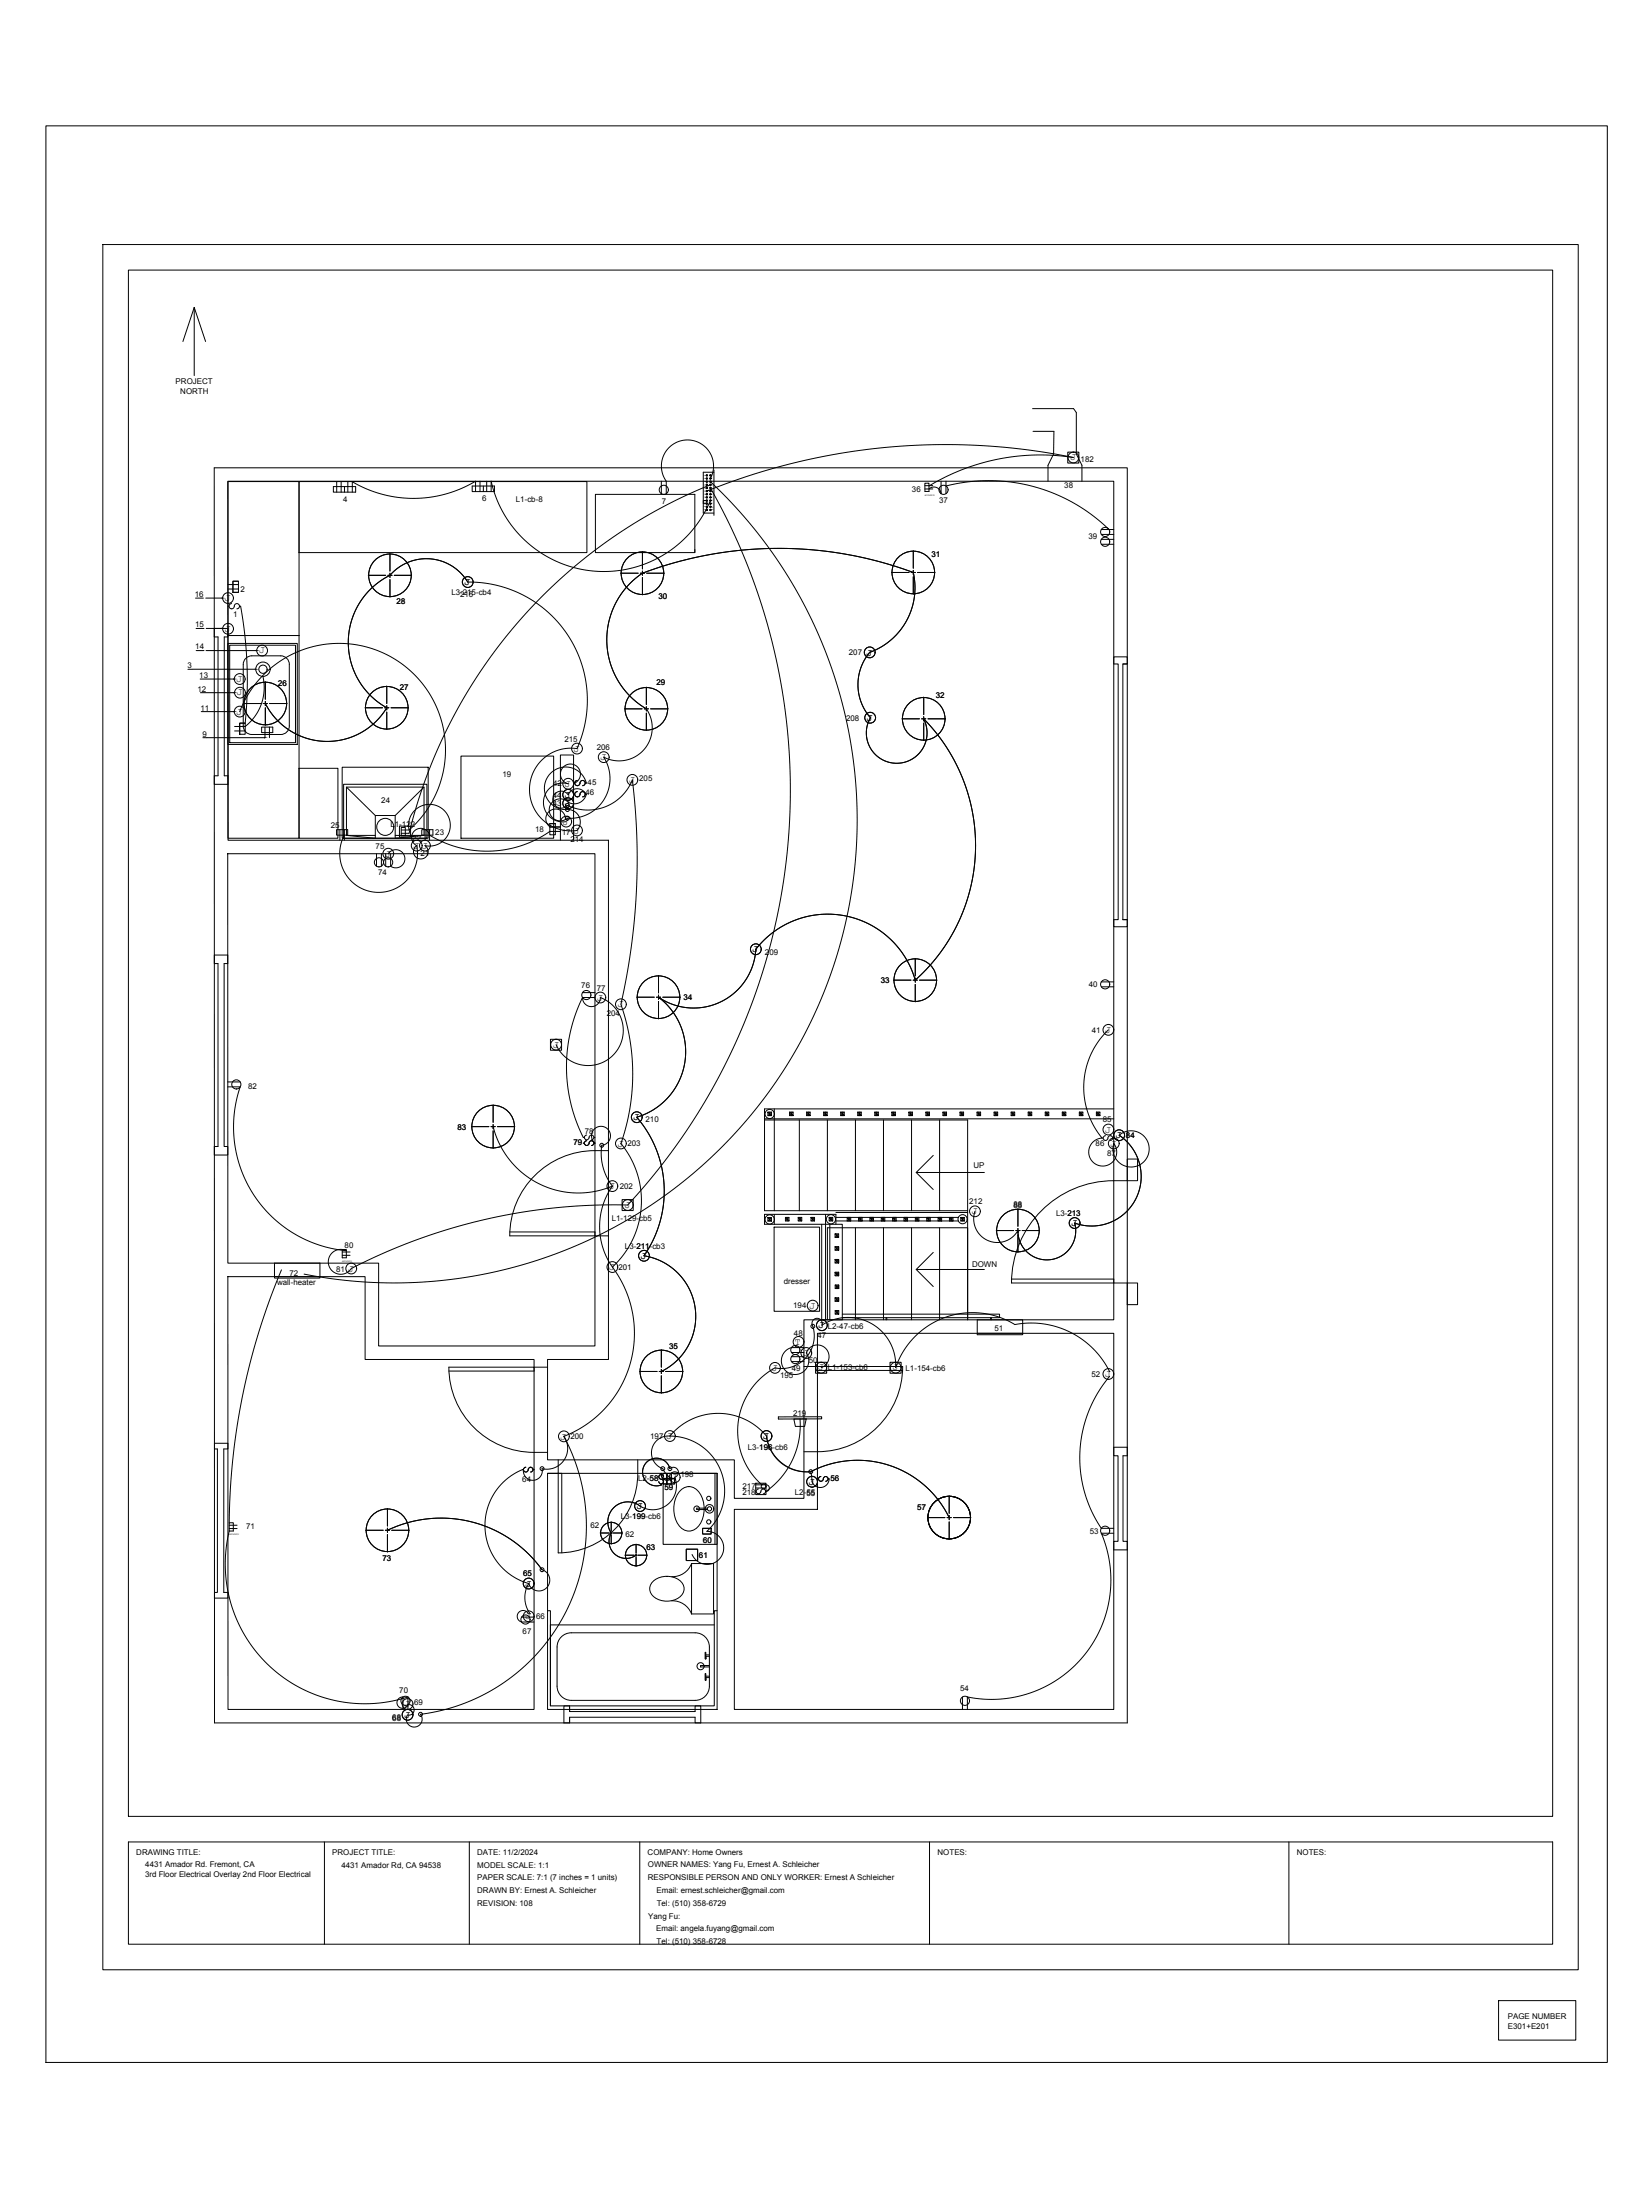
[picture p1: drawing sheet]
<svg xmlns="http://www.w3.org/2000/svg" width="914mm" height="1219mm" viewBox="0 0 914 1219" stroke-linecap="round" stroke-linejoin="round" font-family="sans-serif">
<!-- layer: E201-Electrical-2nd-floor -->
<g fill="none" stroke="#000" stroke-width=".55">
<path d="M592 251h6v6h-6zM185 270h12v3h-12zM187 267v6M189 267v6M191 270v3M193 267v6M262 269h12v3h-12zM264 272v-5a67 67 0 0 1-69 0v6M266 267v5M268 269v3M270 267v5M272 272v-5a64 64 0 0 0 57 49 64 64 0 0 0 65-39"/>
<path d="M367 267v7M390 277h2v2h-2zM391 263h1M391 265h1M391 267h1M391 269h1M391 270h1M391 272h1M391 274h1M391 276h1M391 277h1M391 279h1"/>
<path d="M392 263v1M392 265v1M392 267h.1M392 268v1M392 270v1M392 272v1M392 273v1M392 275v1M392 277v1M392 279v1M393 263h1M393 265h1"/>
<path d="M393 267h1M393 269h1M393 270h1M393 272h1M393 274h1M393 276h1M393 277h1M393 279h1M394 270a338 338 0 0 1-46 398 313 313 0 0 0-154 35 7 7 0 0 1-9 2 7 7 0 0 1-2-9 7 7 0 0 1 9-3 69 69 0 0 1-59-91h-7M394 265a14 14 0 0 0-14-21 14 14 0 0 0-11 23v7M394 269a280 280 0 0 0-167 193h-5M394 267a257 257 0 0 1 53 304 257 257 0 0 1-278 135"/>
<path d="M394 263v1M394 265v1M394 267h.1M394 268v1M394 270v1M394 272v1M394 273v1M394 275v1M394 277v1M394 279v1M396 262h-6v22h6M396 260v26"/>
<path d="M513 268h2v4h-2zM515 269a119 119 0 0 1 80-15 353 353 0 0 0-203 18M517 269h-4M517 271h-4M522 267v7a4 4 0 0 0-3-4 4 4 0 0 0-4 1M524 269a96 96 0 0 1 91 24M524 267v7M391 281h1M391 283h1M392 280v1M392 282v1M393 281h1"/>
<path d="M393 283h1M394 280v1M394 282v1M610 299h7M610 293h7M610 296h7M204 319h10M215 319h2M216 307v9M216 318v2M218 319h10M344 318h10"/>
<path d="M355 318h2M356 306v9M356 316v3M358 318h10M494 317h10M505 317h2M506 305v10M506 316v2M506 320v9M508 317h10M610 302h7M108 331h5"/>
<path d="M114 331h9M126 324h6M126 326h6M126 336h1M128 335a1.5 1.5 0 0 0-1 1 1.5 1.5 0 0 0 2 1 1.5 1.5 0 0 0 1-2 1.4 1.4 0 0 1 2 0 1.4 1.4 0 0 1-1 2M129 322h3v6h-3zM129 328h3M132 322h-3v6M133 336a232 232 0 0 1 3 65h-3v6M216 321v10M259 323a27 27 0 0 0-43-4 41 41 0 0 0-2 73 39 39 0 0 1-67-2M356 320v10"/>
<path d="M109 348h4M114 348h9M104 371h2M107 371h34M109 361h4M111 376h19M114 361h28M146 375a27 27 0 0 1-10 28h-6M147 378v10M111 384h19M112 394h18M133 394a59 59 0 0 1 89-27 59 59 0 0 1 5 93"/>
<path d="M135 390h10M146 390h2M147 389v2M147 392v10M149 390h10M202 392h10M213 392h3M214 380v10M214 391v2M214 395v9M217 392h9M346 393h10"/>
<path d="M357 393h2M358 393a44 44 0 0 1-2-75 215 215 0 0 1 150-1 38 38 0 0 1-24 45 28 28 0 0 0 0 36 17 17 0 0 0 15 25 17 17 0 0 0 15-25M358 381v9M358 392v2M358 395v10M361 393h9M500 398h10M511 398h2M512 398a100 100 0 0 1-5 145 50 50 0 0 0-39-35 50 50 0 0 0-49 18 35 35 0 0 1-54 27 38 38 0 0 1 14 37 38 38 0 0 1-26 29 63 63 0 0 1 4 77 34 34 0 0 1 28 28 34 34 0 0 1-18 36M512 386v10M512 397v3M514 398h10"/>
<path d="M130 405h6M133 401h3v6h-3zM145 403h6v3h-6zM147 409h-35M147 403v6M149 403v6M512 401v9M318 434a5 5 0 0 0 2-8 5 5 0 0 0-8-1 5 5 0 0 0 2 9h1a11 11 0 0 0-14 10 11 11 0 0 0 13 11M320 433a1.5 1.5 0 0 0-1 1 1.5 1.5 0 0 0 1 1 1.5 1.5 0 0 0 1-2 1.5 1.5 0 0 1 3 0 1.4 1.4 0 0 1-1 2M320 439a1.5 1.5 0 0 0-1 1 1.5 1.5 0 0 0 1 2 1.5 1.5 0 0 0 1-2 1.6 1.6 0 0 1 3-1 1.6 1.6 0 0 1-1 3M324 434h1M187 460h6v3h-6z"/>
<path d="M188 460v6M191 460v6M221 458h7v6h-7zM222 459h3v4h-3zM222 460h5M227 460a12 12 0 0 1 10-14 12 12 0 0 1 13 12 12 12 0 0 1-15 11 4 4 0 0 1 1 6 4 4 0 0 1-6 0 4 4 0 0 1 1-6M234 460h6v3h-6zM236 460v6M238 460v6M305 456h3v7h-3zM305 458h6M313 454a5 5 0 0 0-8-5 5 5 0 0 0 0 9"/>
<path d="M318 440h1M324 440h1M191 463a22 22 0 0 0 16 31 22 22 0 0 0 24-25M209 473v7M211 473v7M214 473v7M215 473a5 5 0 0 1 7-1 5 5 0 0 1 1 7 5 5 0 0 1-7 1v-7M311 461a12 12 0 0 0-10 2 60 60 0 0 1-63-1 5 5 0 0 0-8-2 5 5 0 0 0 1 9M507 531v10M323 550h7M323 553a5 5 0 0 0 5 5 5 5 0 0 0 5-5 19 19 0 0 1 7 31 19 19 0 0 1-32-5M323 553a87 87 0 0 0 0 77h1"/>
<path d="M323 553h7M353 553h10M364 553h2M365 541v9M365 551v3M365 555v10M367 553h10M495 543h10M506 543h2M507 542v2M507 546v9M510 543h9"/>
<path d="M617 547h-7M617 544h-7M305 576h6v6h-6zM614 571a44 44 0 0 0-3 60 8 8 0 0 0-7 9 8 8 0 0 0 11 5 8 8 0 0 0 2-11 10 10 0 0 0 10 13 10 10 0 0 0 9-14 10 10 0 0 0-16-4 27 27 0 0 1 9 35 27 27 0 0 1-33 14 16 16 0 0 1-14 20 16 16 0 0 1-18-16M126 600h7M273 612v10M261 624h10M272 624h2M273 623v3M273 627v9M276 624h9M323 633h1"/>
<path d="M325 629a1.4 1.4 0 0 0-1 2 1.4 1.4 0 0 0 2 1 1.4 1.4 0 0 0 1-2 1.3 1.3 0 0 1 2 0 1.3 1.3 0 0 1-1 2M325 632a1.4 1.4 0 0 0-1 2 1.4 1.4 0 0 0 2 1 1.4 1.4 0 0 0 1-2 1.3 1.3 0 0 1 2 0 1.3 1.3 0 0 1-1 2M329 630h1M329 633h1M611 631h.1M613 629a1.4 1.4 0 0 0-2 2 1.4 1.4 0 0 0 2 1 1.4 1.4 0 0 0 1-2 1.3 1.3 0 0 1 2 0 1.3 1.3 0 0 1-1 2M617 631h.1M345 665h6v6h-6zM564 670v10M190 692h2v5h-2zM190 694h4M190 696h4"/>
<path d="M552 682h10M563 682h2M564 681v2M564 684v10M566 682h10M152 700h25v8h-25zM152 707h25M156 704a369 369 0 0 0-29 140M455 734a26 26 0 0 1 28 0 26 26 0 0 1 13 24 45 45 0 0 1 66-24 48 48 0 0 1 53 26M542 731h25v9h-25zM542 739h25M367 748v10"/>
<path d="M367 759v2M439 752h7M439 750h7M439 755h7M446 747h-7a8 8 0 0 0-5 10 8 8 0 0 0 10 4 8 8 0 0 0 3-11 6 6 0 0 1 11-3 6 6 0 0 1-3 11M452 755h6v6h-6zM493 755h6v6h-6zM355 760h9M365 760h3M367 762v10M369 760h10M615 763a70 70 0 0 0-5 84h7"/>
<path d="M425 796a22 22 0 0 0 24 20 56 56 0 0 1 77 25M290 814a33 33 0 0 0-21 33 33 33 0 0 0 24 31 15 15 0 0 0 1 16M291 813a1.4 1.4 0 0 0-1 2 1.4 1.4 0 0 0 2 1 1.4 1.4 0 0 0 1-2 1.3 1.3 0 0 1 2 0 1.3 1.3 0 0 1-1 2M295 814h1M366 817a3 3 0 0 0 2 3 3 3 0 0 0 4-1M368 819h6v3h-6zM368 818a1.4 1.4 0 0 0-2-1 1.4 1.4 0 0 0-1 2 1.4 1.4 0 0 0 2 1 1.3 1.3 0 0 1 0 2 1.3 1.3 0 0 1-2-1M370 817v5M371 814a8 8 0 0 0-9-6 8 8 0 0 0-6 10 8 8 0 0 0 10 5v-1M372 817v5M453 820h1M455 818a1.4 1.4 0 0 0-1 2 1.4 1.4 0 0 0 1 1 1.4 1.4 0 0 0 1-2 1.5 1.5 0 0 1 3 0 1.3 1.3 0 0 1-1 2"/>
<path d="M459 820a5 5 0 0 1-4 4 5 5 0 0 1-5-3M215 836v10M355 835a11 11 0 0 0-15 0 11 11 0 0 0-1 15 9 9 0 0 0 2 11 9 9 0 0 0 11 1M526 829v10M526 840v2M127 848a77 77 0 0 0 99 92v7M127 844h2v4h-2zM127 847h4M127 845h4M203 848h9M214 848h2M215 848a69 69 0 0 1 85 22"/>
<path d="M215 847v2M215 850v10M217 848h10M333 850h5M338 850h1M339 843v5M339 849v1M339 851v5M340 850h5M352 856v5M380 859h7v6h-7zM389 847h5v3h-5z"/>
<path d="M514 841h10M525 841h2M526 843v10M528 841h10M617 850h-7a66 66 0 0 1-74 90v7M346 862h5M352 862h1M352 861v1M352 863v5M354 862h5M289 896h7M293 894a3 3 0 0 0-6 0 3 3 0 0 0 2 5h7"/>
<path d="M223 947v-7a3 3 0 0 0-3 3 3 3 0 0 0 3 4 3 3 0 0 0 3-2 2.9 2.9 0 0 1 3 3 2.9 2.9 0 0 1-3 2M533 940v7"/>
<circle cx="595" cy="254" r="3"/>
<circle cx="368" cy="271" r="2.5"/>
<circle cx="392" cy="277" r=".4"/>
<circle cx="392" cy="279" r=".4"/>
<circle cx="392" cy="263" r=".4"/>
<circle cx="392" cy="265" r=".4"/>
<circle cx="392" cy="269" r=".4"/>
<circle cx="392" cy="270" r=".4"/>
<circle cx="392" cy="274" r=".4"/>
<circle cx="392" cy="276" r=".4"/>
<circle cx="392" cy="267" r=".4"/>
<circle cx="392" cy="272" r=".4"/>
<circle cx="394" cy="263" r=".4"/>
<circle cx="394" cy="267" r=".4"/>
<circle cx="394" cy="269" r=".4"/>
<circle cx="394" cy="274" r=".4"/>
<circle cx="394" cy="277" r=".4"/>
<circle cx="394" cy="276" r=".4"/>
<circle cx="394" cy="279" r=".4"/>
<circle cx="394" cy="265" r=".4"/>
<circle cx="394" cy="270" r=".4"/>
<circle cx="394" cy="272" r=".4"/>
<circle cx="523" cy="271" r="2.5"/>
<circle cx="392" cy="283" r=".4"/>
<circle cx="392" cy="281" r=".4"/>
<circle cx="394" cy="281" r=".4"/>
<circle cx="394" cy="283" r=".4"/>
<circle cx="612" cy="295" r="2.5"/>
<circle cx="216" cy="319" r="12"/>
<circle cx="356" cy="318" r="12"/>
<circle cx="506" cy="317" r="12"/>
<circle cx="612" cy="300" r="2.5"/>
<circle cx="126" cy="331" r="3"/>
<circle cx="259" cy="323" r="3"/>
<circle cx="126" cy="348" r="3"/>
<circle cx="133" cy="376" r="3"/>
<circle cx="145" cy="361" r="3"/>
<circle cx="146" cy="371" r="4"/>
<circle cx="482" cy="362" r="3"/>
<circle cx="133" cy="394" r="3"/>
<circle cx="133" cy="384" r="3"/>
<circle cx="147" cy="390" r="12"/>
<circle cx="214" cy="392" r="12"/>
<circle cx="358" cy="393" r="12"/>
<circle cx="482" cy="398" r="3"/>
<circle cx="512" cy="398" r="12"/>
<circle cx="315" cy="434" r="3"/>
<circle cx="314" cy="455" r="3"/>
<circle cx="315" cy="445" r="3"/>
<circle cx="315" cy="440" r="3"/>
<circle cx="210" cy="478" r="2.5"/>
<circle cx="215" cy="478" r="2.5"/>
<circle cx="215" cy="473" r="3"/>
<circle cx="231" cy="469" r="3"/>
<circle cx="235" cy="469" r="3"/>
<circle cx="419" cy="526" r="3"/>
<circle cx="325" cy="551" r="2.5"/>
<circle cx="333" cy="553" r="3"/>
<circle cx="365" cy="553" r="12"/>
<circle cx="507" cy="543" r="12"/>
<circle cx="612" cy="546" r="2.5"/>
<circle cx="308" cy="579" r="3"/>
<circle cx="614" cy="571" r="3"/>
<circle cx="131" cy="601" r="2.5"/>
<circle cx="353" cy="619" r="3"/>
<circle cx="273" cy="624" r="12"/>
<circle cx="614" cy="626" r="3"/>
<circle cx="617" cy="634" r="3"/>
<circle cx="620" cy="629" r="3"/>
<circle cx="348" cy="668" r="3"/>
<circle cx="596" cy="678" r="3"/>
<circle cx="357" cy="696" r="3"/>
<circle cx="564" cy="682" r="12"/>
<circle cx="195" cy="703" r="3"/>
<circle cx="455" cy="734" r="3"/>
<circle cx="441" cy="753" r="2.5"/>
<circle cx="441" cy="748" r="2.5"/>
<circle cx="443" cy="744" r="3"/>
<circle cx="447" cy="750" r="3"/>
<circle cx="455" cy="758" r="3"/>
<circle cx="496" cy="758" r="3"/>
<circle cx="367" cy="760" r="12"/>
<circle cx="614" cy="761" r="3"/>
<circle cx="425" cy="796" r="3"/>
<circle cx="355" cy="835" r="3"/>
<circle cx="450" cy="821" r="3"/>
<circle cx="215" cy="848" r="12"/>
<circle cx="339" cy="850" r="6"/>
<circle cx="526" cy="841" r="12"/>
<circle cx="612" cy="848" r="2.5"/>
<circle cx="293" cy="878" r="3"/>
<circle cx="353" cy="862" r="6"/>
<circle cx="291" cy="898" r="2.5"/>
<circle cx="293" cy="896" r="3"/>
<circle cx="225" cy="943" r="2.5"/>
<circle cx="226" cy="944" r="3"/>
<circle cx="226" cy="950" r="3"/>
<circle cx="535" cy="943" r="2.5"/>
</g>
<!-- layer: E301-Electrical-attic -->
<g fill="none" stroke="#000" stroke-width=".55">
<path d="M204 319h10M215 319h2M216 307v9M216 318v2M218 319h10M344 318h10M355 318h2M356 306v9M356 316v3M358 318h10M494 317h10M505 317h2"/>
<path d="M506 305v10M506 316v2M506 320v9M508 317h10M216 321v10M356 320v10M147 378v10M135 390h10M146 390h2M147 390a39 39 0 0 0 67 2 42 42 0 0 1 3-74 27 27 0 0 1 42 5 65 65 0 0 1 61 92 23 23 0 0 0-27 23 23 23 0 0 0 27 22 7 7 0 0 0 0-9 7 7 0 0 0-8-2 12 12 0 0 1-7-20 12 12 0 0 1 20 5h-1M147 389v2M147 392v10"/>
<path d="M149 390h10M202 392h10M213 392h3M214 380v10M214 391v2M214 395v9M217 392h9M346 393h10M357 393h2M358 381v9M358 392v2M358 395v10"/>
<path d="M361 393h9M500 398h10M511 398h2M512 386v10M512 397v3M514 398h10M512 401v9M318 434h1M320 439a1.5 1.5 0 0 0-1 1 1.5 1.5 0 0 0 1 2 1.5 1.5 0 0 0 1-2 1.6 1.6 0 0 1 3-1 1.6 1.6 0 0 1-1 3M320 433a1.5 1.5 0 0 0-1 1 1.5 1.5 0 0 0 1 1 1.5 1.5 0 0 0 1-2 1.5 1.5 0 0 1 3 0 1.4 1.4 0 0 1-1 2M318 440h1M324 440h1v1a7 7 0 0 1-12 2 6 6 0 0 0-9 7 6 6 0 0 0 10 3 22 22 0 0 0 21-10 22 22 0 0 0 0-23 18 18 0 0 0 22-5 18 18 0 0 0 1-22 44 44 0 0 1-2-75 215 215 0 0 1 150-1 38 38 0 0 1-24 45 28 28 0 0 0 0 36 17 17 0 0 0 15 25 17 17 0 0 0 15-25 100 100 0 0 1-5 145 50 50 0 0 0-39-35 50 50 0 0 0-49 18 35 35 0 0 1-54 27 38 38 0 0 1 14 37 38 38 0 0 1-26 29 63 63 0 0 1 4 77 34 34 0 0 1 28 28 34 34 0 0 1-18 36"/>
<path d="M325 440a5 5 0 0 0-5-3 5 5 0 0 0-5 3 5 5 0 0 0-7-1 5 5 0 0 0 0 7 5 5 0 0 0 6 0 26 26 0 0 0 36-14 362 362 0 0 1-6 125 117 117 0 0 1 0 77M507 531v10M353 553h10M364 553h2M365 541v9M365 551v3M365 555v10M367 553h10M495 543h10M506 543h2M507 542v2M507 546v9"/>
<path d="M510 543h9M273 612v10M261 624h10M272 624h2M273 624a49 49 0 0 0 66 33M273 623v3M273 627v9M276 624h9M323 633h1M325 632a1.4 1.4 0 0 0-1 2 1.4 1.4 0 0 0 2 1 1.4 1.4 0 0 0 1-2 1.3 1.3 0 0 1 2 0 1.3 1.3 0 0 1-1 2M329 633h1a5 5 0 0 1 0-8 5 5 0 0 1 8 3 5 5 0 0 1-5 7 30 30 0 0 0 6 22M344 634a50 50 0 0 1-5 68"/>
<path d="M620 629a27 27 0 0 1 9 35 27 27 0 0 1-33 14 16 16 0 0 1-14 20 16 16 0 0 1-18-16 13 13 0 0 1-17 5 13 13 0 0 1-7-16M339 657a40 40 0 0 0 3 49 61 61 0 0 1-30 90M564 670v10M552 682h10M563 682h2M564 681v2M564 684v10M566 682h10M455 734a3 3 0 0 0-3-3 3 3 0 0 0-1 5 18 18 0 0 1-22 22 40 40 0 0 0-7 65M367 748v10M367 759v2M355 760h9"/>
<path d="M365 760h3M367 762v10M369 760h10M312 796a105 105 0 0 1-79 154 4 4 0 0 1-3 7 4 4 0 0 1-4-7M312 796a12 12 0 0 1 1 13 12 12 0 0 1-13 5 5 5 0 0 1-4 6 5 5 0 0 1-6-6h-1M371 796a30 30 0 0 1 29 19 30 30 0 0 1-8 34 9 9 0 0 1 8 14 9 9 0 0 1-16-2M371 796a35 35 0 0 1 54 0 23 23 0 0 0 24 20M371 796a9 9 0 0 0-10 7 9 9 0 0 0 6 11l2 3 3 2a3 3 0 0 1-4 1 3 3 0 0 1-2-3M431 785h24v1h-24zM440 786h7l-1 4h-5zM443 786a44 44 0 0 1-19 41 1.8 1.8 0 0 0 2-2 1.8 1.8 0 0 0-2-2h-5M291 813a1.4 1.4 0 0 0-1 2 1.4 1.4 0 0 0 2 1 1.4 1.4 0 0 0 1-2 1.3 1.3 0 0 1 2 0 1.3 1.3 0 0 1-1 2"/>
<path d="M295 814h1M368 819h6v3h-6zM368 818a1.4 1.4 0 0 0-2-1 1.4 1.4 0 0 0-1 2 1.4 1.4 0 0 0 2 1 1.3 1.3 0 0 1 0 2 1.3 1.3 0 0 1-2-1M370 817v5M371 814a8 8 0 0 0-9-6 8 8 0 0 0-6 10 8 8 0 0 0 10 5v-1M371 814a2.8 2.8 0 0 1 5 1 2.8 2.8 0 0 1-2 4 13 13 0 0 1-5 16 13 13 0 0 1-17-2 11 11 0 0 0-13 3 11 11 0 0 0 0 14 9 9 0 0 0 2 11 9 9 0 0 0 11 1M372 817v5M449 816a56 56 0 0 1 77 25M449 816l1 5M453 820h1M455 818a1.4 1.4 0 0 0-1 2 1.4 1.4 0 0 0 1 1 1.4 1.4 0 0 0 1-2 1.5 1.5 0 0 1 3 0 1.3 1.3 0 0 1-1 2M459 820h.1"/>
<path d="M215 836v10M419 822h6v6h-6zM419 827h.1M419 825h5M420 825a1.4 1.4 0 0 0-1 2 1.4 1.4 0 0 0 2 1 1.4 1.4 0 0 0 1-2 1.3 1.3 0 0 1 2 0 1.3 1.3 0 0 1-1 2M526 829v10M526 840v2M203 848h9M214 848h2M215 848a70 70 0 0 1 86 22 6 6 0 0 1 2 10 6 6 0 0 1-10-2M215 847v2M215 850v10"/>
<path d="M217 848h10M333 850h5M338 850h1M339 843v5M339 849v1M339 851v5M340 850h5M352 856v5M380 859h7v6h-7zM389 847h5v3h-5zM514 841h10M525 841h2"/>
<path d="M526 843v10M528 841h10M346 862h5M352 862h1M352 861v1M352 863v5M354 862h5"/>
<circle cx="216" cy="319" r="12"/>
<circle cx="356" cy="318" r="12"/>
<circle cx="506" cy="317" r="12"/>
<circle cx="259" cy="323" r="3"/>
<circle cx="482" cy="362" r="3"/>
<circle cx="147" cy="390" r="12"/>
<circle cx="214" cy="392" r="12"/>
<circle cx="358" cy="393" r="12"/>
<circle cx="482" cy="398" r="3"/>
<circle cx="512" cy="398" r="12"/>
<circle cx="320" cy="415" r="3"/>
<circle cx="335" cy="420" r="3"/>
<circle cx="350" cy="432" r="3"/>
<circle cx="314" cy="453" r="1.1"/>
<circle cx="314" cy="449" r="1.1"/>
<circle cx="314" cy="446" r="1.1"/>
<circle cx="315" cy="445" r="3"/>
<circle cx="315" cy="440" r="3"/>
<circle cx="320" cy="460" r="3"/>
<circle cx="419" cy="526" r="3"/>
<circle cx="344" cy="557" r="3"/>
<circle cx="365" cy="553" r="12"/>
<circle cx="507" cy="543" r="12"/>
<circle cx="353" cy="619" r="3"/>
<circle cx="273" cy="624" r="12"/>
<circle cx="333" cy="635" r="1.1"/>
<circle cx="344" cy="634" r="3"/>
<circle cx="620" cy="629" r="3"/>
<circle cx="339" cy="657" r="3"/>
<circle cx="540" cy="671" r="3"/>
<circle cx="596" cy="678" r="3"/>
<circle cx="357" cy="696" r="3"/>
<circle cx="564" cy="682" r="12"/>
<circle cx="339" cy="702" r="3"/>
<circle cx="450" cy="724" r="3"/>
<circle cx="450" cy="735" r="1.1"/>
<circle cx="455" cy="734" r="3"/>
<circle cx="429" cy="758" r="3"/>
<circle cx="367" cy="760" r="12"/>
<circle cx="312" cy="796" r="3"/>
<circle cx="371" cy="796" r="3"/>
<circle cx="425" cy="796" r="3"/>
<circle cx="300" cy="814" r="1.1"/>
<circle cx="367" cy="814" r="1.1"/>
<circle cx="371" cy="814" r="1.1"/>
<circle cx="374" cy="819" r="3"/>
<circle cx="449" cy="816" r="1.1"/>
<circle cx="355" cy="835" r="3"/>
<circle cx="423" cy="824" r="1.3"/>
<circle cx="450" cy="821" r="3"/>
<circle cx="215" cy="848" r="12"/>
<circle cx="339" cy="850" r="6"/>
<circle cx="526" cy="841" r="12"/>
<circle cx="293" cy="878" r="3"/>
<circle cx="300" cy="870" r="1.1"/>
<circle cx="353" cy="862" r="6"/>
<circle cx="226" cy="950" r="3"/>
<circle cx="233" cy="950" r="1.1"/>
</g>
<!-- layer: A201-Floorplan-2nd-floor -->
<g fill="none" stroke="#000" stroke-width=".55">
<path d="M572 226h23l1 3v23l4 6v9M572 239h12v13l-3 6v9M119 259h506v696h-506zM126 267h491v464h-171v99h-39v-21h-104v-56h34v-287h-211zM126 267h40v85h-40zM166 267h159v39h-159zM330 274h55v32h-55zM385 304v2M119 348h7v5h-2v77h2v5h-7M119 353h2v77h-2M126 357h39v56h-39zM126 352h40v113h-40z"/>
<path d="M127 358h37v54h-37zM136 365l4-2h16a5 5 0 0 1 4 5v34a5 5 0 0 1-4 5h-16a5 5 0 0 1-5-5v-34v-1zM622 368h3v-4h-8v4h3v142h-3v4h8v-4h-3M625 368h-3v142M255 419h52v46h-52zM166 426h21v39h-21zM190 425h47v40h-47zM190 435h47v30h-47zM192 436l16 16M235 436l-16 16h-11v13l-16-2M219 452v13l16-2M126 473h204v273h-120v-46h-84z"/>
<path d="M208 463h-16v-27h43v27h-16M311 466v-48h7v48M622 510h3M119 529h7v5h-2v101h2v5h-7M119 534h2v101h-2M426 616h2v2l-2-2v2h2M427 616v2M428 616l-2 2M429 615v56M438 616h2v2l-2-2v2h2M439 616v2M440 616l-2 2"/>
<path d="M447 616h2v2l-2-2v2h2M448 616v2M449 616l-2 2M456 616h2v2l-2-2v2h2M457 616v2M458 616l-2 2M466 616h2v2l-2-2v2h2M467 616v2M468 616l-2 2M475 616h2v2l-2-2v2h2M476 616v2M477 616l-2 2"/>
<path d="M485 616h2v2l-2-2v2h2M486 616v2M487 616l-2 2M494 616h2v2l-2-2v2h2M495 616v2M496 616l-2 2M504 616h2v2l-2-2v2h2M505 616v2M506 616l-2 2M513 616h2v2l-2-2v2h2M514 616v2M515 616l-2 2"/>
<path d="M523 616h2v2l-2-2v2h2M524 616v2M525 616l-2 2M532 616h2v2l-2-2v2h2M533 616v2M534 616l-2 2M541 616h2v2l-2-2v2h2M542 616v2M543 616l-2 2M551 616h2v2l-2-2v2h2M552 616v2M553 616l-2 2"/>
<path d="M560 616h2v2l-2-2v2h2M561 616v2M562 616l-2 2M570 616h2v2l-2-2v2h2M571 616v2M572 616l-2 2M579 616h2v2l-2-2v2h2M580 616v2M581 616l-2 2M589 616h2v2l-2-2v2h2M590 616v2M591 616l-2 2"/>
<path d="M598 616h2v2l-2-2v2h2M599 616v2M600 616l-2 2M608 616h2v2l-2-2v2h2M609 616v2M610 616l-2 2M617 615h-193v56h112M337 638a49 49 0 0 0-48 23 47 47 0 0 0-7 24h55M424 621h112v110v-51h-77v51M424 620h193M443 621v50M459 621v50"/>
<path d="M474 621v50M490 621v50M505 621v50M521 621v50M517 640l-9 10M546 650h-38l9 9M625 642h5v12h-5zM625 654a57 57 0 0 0-64 57h64M426 675h2v2l-2-2v2h2M427 675v2M428 675l-2 2M429 673v5"/>
<path d="M435 675h2v2l-2-2v2h2M436 675v2M437 675l-2 2M442 675h2v2l-2-2v2h2M443 675v2M444 675l-2 2M449 675h2v2l-2-2v2h2M450 675v2M451 675l-2 2M455 678v53h12v-53h-43v-5h39v5M458 673v58M460 675h1v2l-1-2v2h1"/>
<path d="M460 678v53M460 675v2M461 675l-1 2M463 672h73M463 677h68M463 675h68M469 675h2v2l-2-2v2h2M470 675v2M471 675l-2 2M476 675h2v2l-2-2v2h2M477 675v2M478 675l-2 2"/>
<path d="M482 675h2v2l-2-2v2h2M483 675v2M484 675l-2 2M488 675h2v2l-2-2v2h2M489 675v2M490 675l-2 2M495 675h2v2l-2-2v2h2M496 675v2M497 675l-2 2M501 675h2v2l-2-2v2h2M502 675v2M503 675l-2 2"/>
<path d="M507 675h2v2l-2-2v2h2M508 675v2M509 675l-2 2M514 675h2v2l-2-2v2h2M515 675v2M516 675l-2 2M520 675h2v2l-2-2v2h2M521 675v2M522 675l-2 2M526 675h2v2l-2-2v2h2M527 675v2M528 675l-2 2"/>
<path d="M532 675h2v2l-2-2v2h2M533 675v2M534 675l-2 2M283 683h47v2M429 680h25v47h-25zM463 698h2v2l-2-2v2h2v-2l-2 2M463 691h2v2l-2-2v2h2v-2l-2 2M463 684h2v2l-2-2v2h2M464 684v2M464 691v2M464 698v2M465 684l-2 2"/>
<path d="M474 680v51M490 680v51M505 680v51M517 694l-9 10M521 680v51M126 707h76v46h94v194h-170zM463 719h2v2l-2-2v2h2v-2l-2 2M463 705h2v2l-2-2v2h2v-2l-2 2M463 712h2v2l-2-2v2h2v-2l-2 2M464 705v2M464 719v2M464 712v2"/>
<path d="M546 704h-38l9 9M561 709h56v2M625 711h5v12h-5zM453 739h164v208h-210v-111h46zM463 726h2v2l-2-2v2h2M464 726v2M465 726l-2 2M467 728h87v2h-87M491 730v1M549 730v1M249 760h47v-2h-47a47 47 0 0 0 47 47h7M296 758h7"/>
<path d="M446 757h7M500 759h-47v-2h47a47 47 0 0 1-47 48h-7M119 800h7v3h-2v79h2v4h-7M119 803h1v79h-1M303 817h94v130h-94zM309 809v8h-6M353 809v8M353 816a44 44 0 0 1-44 45v-44h2v44M367 817h30v39h-30zM396 817v39M617 802h8v5h-3v47h3v5h-8v-5h3v-47h-3zM377 826a7 7 0 0 1 7-2 7 7 0 0 1 5 6 14 14 0 0 1-5 18 8 8 0 0 1-10-7 16 16 0 0 1 3-15z"/>
<path d="M392 836h-6v1h6M362 876a11 11 0 0 1 17 4 8 8 0 0 1-11 7 7 7 0 0 1-7-9zM383 866a11 11 0 0 1-11 8M383 866h12v28h-12M383 866v28M303 893h2v52h91v-52h1M372 887a11 11 0 0 1 11 7M311 907l3-2h3h68a8 8 0 0 1 8 8v21a8 8 0 0 1-8 8h-68a8 8 0 0 1-8-8v-22zM391 917h2M393 918h-2v1v-3v3M396 900h-91v45M391 929h2"/>
<path d="M393 930h-2v1v-4v4M393 923h-5v1h5M316 945v4h69v-4h3v10h-3v-3h-69v3M316 949v-4h-3v10h3v-3"/>
<circle cx="146" cy="371" r="2.3"/>
<circle cx="214" cy="458" r="5"/>
<circle cx="427" cy="617" r="2.6"/>
<circle cx="427" cy="676" r="2.6"/>
<circle cx="460" cy="676" r="2.6"/>
<circle cx="533" cy="676" r="2.5"/>
<circle cx="386" cy="836" r="1.6"/>
<circle cx="393" cy="830" r="1.2"/>
<circle cx="393" cy="836" r="2.4"/>
<circle cx="393" cy="836" r="1.2"/>
<circle cx="393" cy="843" r="1.2"/>
<circle cx="388" cy="923" r="2"/>
</g>
<!-- layer: Title Block -->
<path d="M71 1021h789v56h-789z" fill="none" stroke="#000" stroke-width=".55"/>
<!-- layer: 00-page-edge -->
<path d="M25 70h866v1073h-866zM57 136h818v956h-818zM71 150h789v857h-789zM108 170v38M101 189l7-19 6 19M71 1021h.1M180 1021v56M260 1021v56M355 1021v56M515 1021v56M714 1021v56M830 1109h43v22h-43z" fill="none" stroke="#000" stroke-width=".55"/>
<g font-size="5.5">
<text x="593" y="255">J</text>
<text x="257" y="324">J</text>
<text x="124" y="333">J</text>
<text x="124" y="350">J</text>
<text x="144" y="362">J</text>
<text x="480" y="363">J</text>
<text x="131" y="378">J</text>
<text x="131" y="385">J</text>
<text x="131" y="396">J</text>
<text x="480" y="399">J</text>
<text x="318" y="417">J</text>
<text x="333" y="421">J</text>
<text x="313" y="436">J</text>
<text x="348" y="434">J</text>
<text x="313" y="442">J</text>
<text x="313" y="447">J</text>
<text x="312" y="457">J</text>
<text x="318" y="462">J</text>
<text x="229" y="470">J J</text>
<text x="213" y="475">J</text>
<text x="417" y="528">J</text>
<text x="331" y="555">J</text>
<text x="342" y="558">J</text>
<text x="612" y="572">J</text>
<text x="306" y="581">J</text>
<text x="351" y="621">J</text>
<text x="612" y="628">J</text>
<text x="342" y="635">J</text>
<text x="615" y="635">J</text>
<text x="618" y="631">J</text>
<text x="337" y="659">J</text>
<text x="346" y="669">J</text>
<text x="538" y="673">J</text>
<text x="594" y="680">J</text>
<text x="355" y="698">J</text>
<text x="193" y="705">J</text>
<text x="337" y="704">J</text>
<text x="448" y="725">J</text>
<text x="453" y="736">J</text>
<text x="441" y="745">T</text>
<text x="445" y="752">J</text>
<text x="428" y="760">J</text>
<text x="453" y="759">J</text>
<text x="495" y="759">J</text>
<text x="612" y="763">J</text>
<text x="311" y="798">J</text>
<text x="369" y="798">J</text>
<text x="423" y="798">J</text>
<text x="372" y="820">J</text>
<text x="448" y="823">J</text>
<text x="353" y="836">J</text>
<text x="291" y="879">J</text>
<text x="291" y="897">J</text>
<text x="224" y="946">J</text>
<text x="224" y="952">J</text>
</g>
<g font-size="4.4">
<text x="97" y="213">PROJECT</text>
<text x="100" y="218">NORTH</text>
<text x="599" y="256">182</text>
<text x="505" y="273">36</text>
<text x="590" y="271">38</text>
<text x="190" y="278">4</text>
<text x="267" y="278">6</text>
<text x="286" y="278">L1-cb-8</text>
<text x="367" y="279">7</text>
<text x="520" y="279">37</text>
<text x="603" y="299">39</text>
<text x="516" y="308">31</text>
<text x="133" y="328">2</text>
<text x="250" y="330">L3-215-cb4</text>
<text x="108" y="331">16</text>
<text x="220" y="335">28</text>
<text x="255" y="331">216</text>
<text x="365" y="332">30</text>
<text x="129" y="342">1</text>
<text x="108" y="348">15</text>
<text x="108" y="360">14</text>
<text x="470" y="363">207</text>
<text x="104" y="370">3</text>
<text x="110" y="376">13</text>
<text x="109" y="383">12</text>
<text x="154" y="380">26</text>
<text x="222" y="382">27</text>
<text x="364" y="380">29</text>
<text x="519" y="387">32</text>
<text x="111" y="394">11</text>
<text x="469" y="400">208</text>
<text x="112" y="408">9</text>
<text x="313" y="411">215</text>
<text x="331" y="416">206</text>
<text x="278" y="431">19</text>
<text x="307" y="436">42</text>
<text x="326" y="435">45</text>
<text x="354" y="433">205</text>
<text x="306" y="442">44</text>
<text x="325" y="440">46</text>
<text x="211" y="445">24</text>
<text x="306" y="447">43</text>
<text x="183" y="459">25</text>
<text x="216" y="458">L1-122</text>
<text x="297" y="461">18</text>
<text x="228" y="466">22</text>
<text x="241" y="463">23</text>
<text x="311" y="463">17</text>
<text x="316" y="467">214</text>
<text x="208" y="471">75</text>
<text x="233" y="474">21</text>
<text x="210" y="485">74</text>
<text x="424" y="529">209</text>
<text x="488" y="545">33</text>
<text x="322" y="547">76</text>
<text x="331" y="549">77</text>
<text x="603" y="547">40</text>
<text x="379" y="554">34</text>
<text x="336" y="563">204</text>
<text x="605" y="572">41</text>
<text x="138" y="603">82</text>
<text x="358" y="622">210</text>
<text x="611" y="622">85</text>
<text x="253" y="626">83</text>
<text x="324" y="628">78</text>
<text x="318" y="635">79</text>
<text x="348" y="635">203</text>
<text x="607" y="635">86</text>
<text x="624" y="631">84</text>
<text x="614" y="640">87</text>
<text x="539" y="647">UP</text>
<text x="343" y="659">202</text>
<text x="537" y="667">212</text>
<text x="562" y="669">88</text>
<text x="339" y="677">L1-129-cb5</text>
<text x="585" y="674">L3-213</text>
<text x="592" y="674">213</text>
<text x="191" y="691">80</text>
<text x="346" y="692">L3-211-cb3</text>
<text x="353" y="692">211</text>
<text x="160" y="707">72</text>
<text x="186" y="705">81</text>
<text x="343" y="704">201</text>
<text x="539" y="702">DOWN</text>
<text x="154" y="712">wall-heater</text>
<text x="434" y="712">dresser</text>
<text x="440" y="725">194</text>
<text x="459" y="736">L2-47-cb6</text>
<text x="551" y="738">51</text>
<text x="440" y="740">48</text>
<text x="453" y="741">47</text>
<text x="371" y="748">35</text>
<text x="448" y="756">50</text>
<text x="439" y="760">49</text>
<text x="459" y="759">L1-153-cb6</text>
<text x="502" y="760">L1-154-cb6</text>
<text x="432" y="763">195</text>
<text x="605" y="763">52</text>
<text x="440" y="785">219</text>
<text x="316" y="797">200</text>
<text x="360" y="797">197</text>
<text x="414" y="803">L3-196-cb6</text>
<text x="421" y="803">196</text>
<text x="289" y="821">64</text>
<text x="354" y="821">L2-58</text>
<text x="360" y="821">58</text>
<text x="377" y="819">198</text>
<text x="460" y="820">56</text>
<text x="368" y="826">59</text>
<text x="412" y="825">217</text>
<text x="411" y="828">218</text>
<text x="441" y="829">L2-55</text>
<text x="447" y="829">55</text>
<text x="508" y="837">57</text>
<text x="344" y="842">L3-199-cb6</text>
<text x="350" y="842">199</text>
<text x="136" y="847">71</text>
<text x="327" y="847">62</text>
<text x="347" y="852">62</text>
<text x="604" y="850">53</text>
<text x="390" y="855">60</text>
<text x="358" y="859">63</text>
<text x="387" y="864">61</text>
<text x="212" y="865">73</text>
<text x="290" y="873">65</text>
<text x="297" y="897">66</text>
<text x="290" y="906">67</text>
<text x="221" y="938">70</text>
<text x="532" y="937">54</text>
<text x="229" y="945">69</text>
<text x="217" y="953">68</text>
<text x="76" y="1028">DRAWING TITLE:</text>
<text x="184" y="1028">PROJECT TITLE:</text>
<text x="264" y="1028">DATE: 11/2/2024</text>
<text x="359" y="1028">COMPANY: Home Owners</text>
<text x="520" y="1028">NOTES:</text>
<text x="719" y="1028">NOTES:</text>
<text x="81" y="1035">4431 Amador Rd. Fremont, CA</text>
<text x="189" y="1035">4431 Amador Rd, CA 94538</text>
<text x="264" y="1035">MODEL SCALE: 1:1</text>
<text x="359" y="1035">OWNER NAMES: Yang Fu, Ernest A. Schleicher</text>
<text x="80" y="1040">3rd Floor Electrical Overlay 2nd Floor Electrical</text>
<text x="264" y="1042">PAPER SCALE: 7:1 (7 inches = 1 units)</text>
<text x="359" y="1042">RESPONSIBLE PERSON AND ONLY WORKER: Ernest A Schleicher</text>
<text x="264" y="1049">DRAWN BY: Ernest A. Schleicher</text>
<text x="364" y="1049">Email: ernest.schleicher@gmail.com</text>
<text x="264" y="1056">REVISION: 108</text>
<text x="364" y="1056">Tel: (510) 358-6729</text>
<text x="359" y="1063">Yang Fu:</text>
<text x="364" y="1070">Email: angela.fuyang@gmail.com</text>
<text x="364" y="1077">Tel: (510) 358-6728</text>
<text x="836" y="1119">PAGE NUMBER</text>
<text x="836" y="1124">E301+E201</text>
</g>
<g font-size="1.1">
<text x="390" y="264">nc</text>
<text x="394" y="264">1</text>
<text x="390" y="265">nc</text>
<text x="390" y="267">nc</text>
<text x="390" y="269">11</text>
<text x="394" y="267">3</text>
<text x="394" y="266">2</text>
<text x="394" y="269">4</text>
<text x="390" y="273">13</text>
<text x="390" y="274">14</text>
<text x="390" y="271">12</text>
<text x="394" y="271">5</text>
<text x="394" y="274">6</text>
<text x="394" y="272">nc</text>
<text x="513" y="275" transform="rotate(-1 513 275)">AFCI/GFCI</text>
<text x="390" y="276">15</text>
<text x="390" y="279">16</text>
<text x="390" y="281">nc</text>
<text x="394" y="281">10</text>
<text x="394" y="276">7</text>
<text x="394" y="279">9</text>
<text x="394" y="278">8</text>
<text x="390" y="283">nc</text>
<text x="394" y="283">nc</text>
<text x="190" y="699">AFCI/GFCI</text>
<text x="127" y="851">AFCI/GFCI</text>
</g>
</svg>
